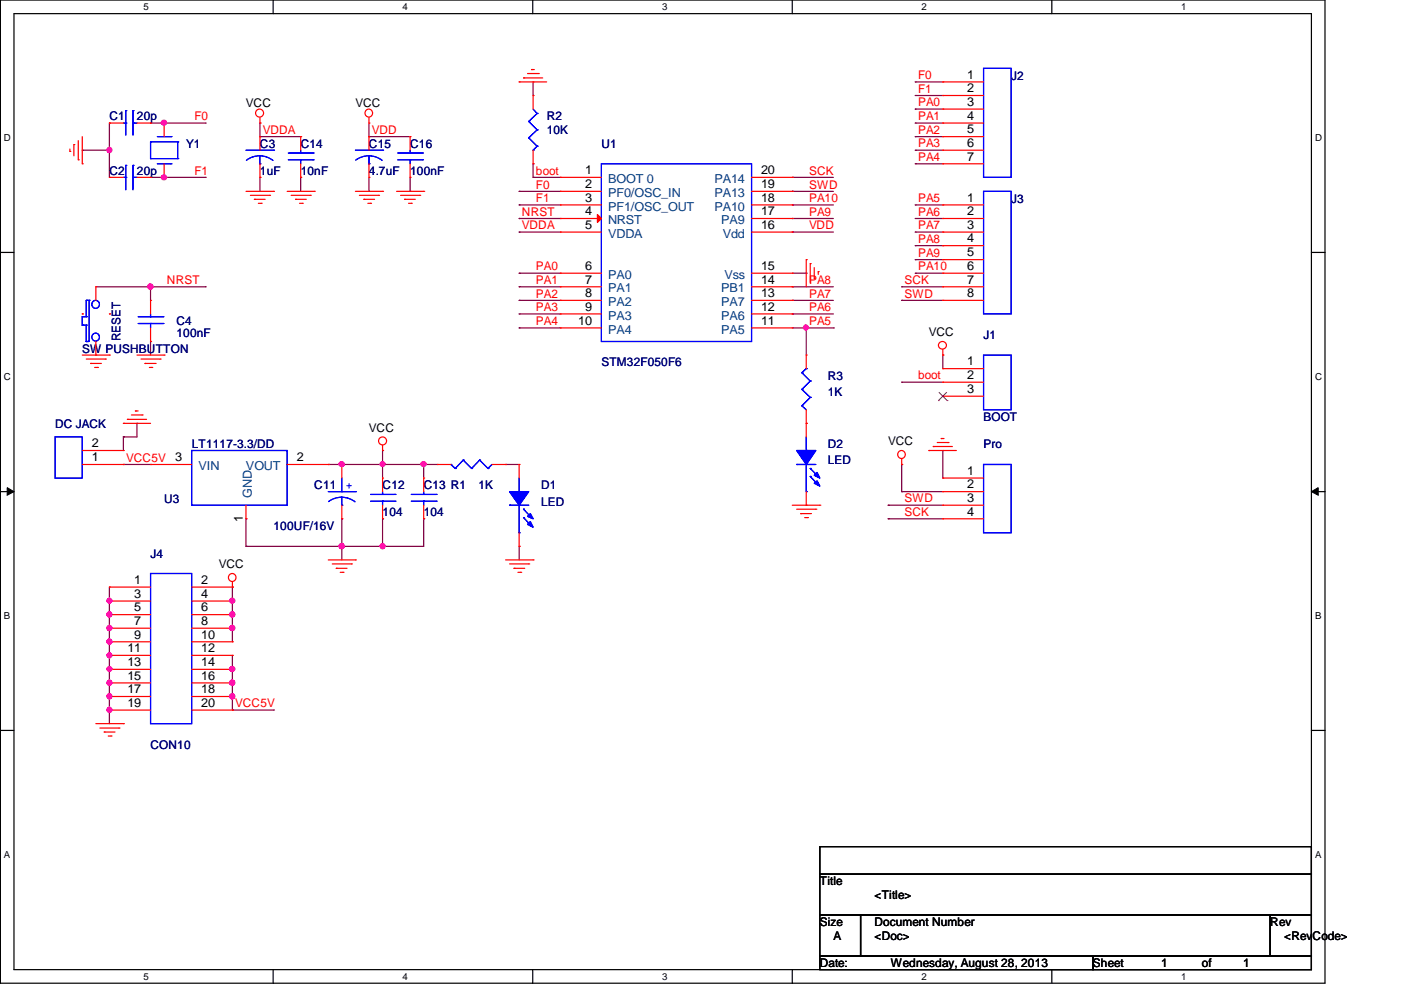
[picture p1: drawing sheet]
<svg xmlns="http://www.w3.org/2000/svg" width="297mm" height="210mm" viewBox="0 0 297 210" stroke-linecap="round" stroke-linejoin="round" font-family="sans-serif">
<path d="M.1 0h280.8v208.5h-280.8zM3 2.9h275v202.7h-275z" fill="none" stroke="#000" stroke-width=".25"/>
<g fill="#fff">
<path d="M30.4 .4h1v2.2h-1z"/>
<path d="M30.4 205.9h1v2.2h-1z"/>
</g>
<path d="M57.9 0v2.9M57.9 205.6v2.9" fill="none" stroke="#000" stroke-width=".25"/>
<g fill="#fff">
<path d="M85.3 .4h1.1v2.2h-1.1z"/>
<path d="M85.3 205.9h1.1v2.2h-1.1z"/>
</g>
<path d="M112.9 0v2.9M112.9 205.6v2.9" fill="none" stroke="#000" stroke-width=".25"/>
<g fill="#fff">
<path d="M140.4 .4h1v2.2h-1z"/>
<path d="M140.4 205.9h1v2.2h-1z"/>
</g>
<path d="M168 0v2.9M168 205.6v2.9" fill="none" stroke="#000" stroke-width=".25"/>
<g fill="#fff">
<path d="M195.4 .4h1v2.2h-1z"/>
<path d="M195.4 205.9h1v2.2h-1z"/>
</g>
<path d="M223 0v2.9M223 205.6v2.9" fill="none" stroke="#000" stroke-width=".25"/>
<g fill="#fff">
<path d="M250.4 .4h1.1v2.2h-1.1z"/>
<path d="M250.4 205.9h1.1v2.2h-1.1z"/>
<path d="M.8 28.2h1.4v2.2h-1.4z"/>
<path d="M278.8 28.2h1.4v2.2h-1.4z"/>
<path d="M.8 78.8h1.4v2.2h-1.4z"/>
<path d="M278.8 78.8h1.4v2.2h-1.4z"/>
</g>
<path d="M.1 53.5h2.9M278 53.5h2.9" fill="none" stroke="#000" stroke-width=".25"/>
<g fill="#fff">
<path d="M.8 129.6h1.3v2.2h-1.3z"/>
<path d="M278.8 129.6h1.3v2.2h-1.3z"/>
</g>
<path d="M.1 104.2h2.9M278 104.2h2.9" fill="none" stroke="#000" stroke-width=".25"/>
<path d="M1.5 103.4l1.5 .8-1.5 .8zM278 104.2l1.5-.8v1.6z" fill="#000" stroke="#000" stroke-width=".21"/>
<g fill="#fff">
<path d="M.8 180.2h1.2v2.2h-1.2z"/>
<path d="M278.8 180.2h1.2v2.2h-1.2z"/>
</g>
<path d="M.1 154.9h2.9M278 154.9h2.9M173.8 179.5h104.2v5.8h-104.2zM173.8 185.3h104.2v8.7h-104.2zM173.8 194h8.7v8.7h-8.7zM182.5 194h86.8v8.7h-86.8zM269.3 194h8.7v8.7h-8.7zM173.8 202.7h57.9v2.9h-57.9zM231.7 202.7h46.3v2.9h-46.3z" fill="none" stroke="#000" stroke-width=".25"/>
<g fill="none" stroke="#800040" stroke-width=".25">
<path d="M113 17.4h.1M113 17.4v2.8M194.1 17.4h.1M194.1 17.4h5.8M17.4 31.8h.1M17.4 31.8h5.8M23.2 26.1h.1M23.2 31.8h.1M23.2 26.1v11.5M31.9 37.6h.1M31.9 26.1h.1M31.9 37.6h11.6"/>
<path d="M31.9 26.1h11.6M43.5 26.1h.1M43.5 37.6h.1M55.1 37.6h.1M55.1 29h.1M55.1 26.1h.1M55.1 26.1v2.9M55.1 37.6v3M55.1 29h8.7M63.8 37.6h.1M63.8 37.6v3M78.2 29h.1"/>
<path d="M78.2 29h8.8M78.2 26.1v2.9M78.2 37.6v3M87 37.6v3M113 34.7h.1M113 37.6h.1M113 37.6h5.8M113 34.7v2.9M168 37.6h.1M168 37.6h8.7M194.1 20.2h.1M194.1 23.1h.1"/>
<path d="M194.1 26.1h.1M194.1 29h.1M194.1 31.8h.1M194.1 34.7h.1M194.1 26.1h5.8M194.1 29h5.8M194.1 31.8h5.8M194.1 20.2h5.8M194.1 23.1h5.8M194.1 34.7h5.8M78.2 40.6h.1M87 40.6h.1"/>
<path d="M110.1 49.2h.1M110.1 40.6h.1M110.1 43.4h.1M110.1 46.3h.1M110.1 57.9h.1M110.1 49.2h8.7M110.1 40.6h8.7M110.1 43.4h8.7M110.1 46.3h8.7M110.1 57.9h8.7M168 49.2h.1M168 46.3h.1"/>
<path d="M168 43.4h.1M168 40.6h.1M168 49.2h8.7M168 40.6h8.7M168 43.4h8.7M168 46.3h8.7M168 57.9h2.9M170.9 57.9h.1M194.1 43.4h.1M194.1 46.3h.1M194.1 49.2h.1M194.1 52.1h.1"/>
<path d="M194.1 55h.1M194.1 57.9h.1M194.1 49.2h5.8M194.1 43.4h5.8M194.1 46.3h5.8M194.1 57.9h5.8M194.1 52.1h5.8M194.1 55h5.8M20.3 60.8h23.2M31.9 60.8h.1M31.9 72.4h.1M31.9 60.8v2.9"/>
<path d="M31.9 72.4v2.9M43.5 60.8h.1M110.1 60.8h.1M110.1 63.7h.1M110.1 66.6h.1M110.1 69.5h.1M110.1 60.8h8.7M110.1 63.7h8.7M110.1 66.6h8.7M110.1 69.5h8.7M168 66.6h.1M168 63.7h.1"/>
<path d="M168 60.8h.1M168 60.8h8.7M168 63.7h8.7M168 66.6h8.7M168 69.5h8.7M170.9 69.5h.1M170.9 69.5v5.8M176.7 69.5h.1M191.2 63.7h.1M191.2 60.8h.1M191.2 60.8h8.7M191.2 63.7h8.7"/>
<path d="M199.9 75.3h.1M199.9 75.3v2.9M26.2 98.5h.1M26.2 92.6h.1M26.2 98.5h5.7M26.2 92.6v2.9M29 89.8h.1M29 89.8v2.8h-2.8M69.6 98.5h.1M69.6 98.5h23.1M72.5 98.5h.1M81.1 98.5h.1"/>
<path d="M81.1 95.5h.1M81.1 95.5v5.9M89.8 98.5h.1M89.8 98.5v2.9M107.2 98.5h.1M107.2 98.5h2.9M191.2 98.5h.1M191.2 81h.1M191.2 98.5v5.7M191.2 81h8.7M199.9 95.5h.1M199.9 95.5v5.9"/>
<path d="M52.2 110h.1M52.2 115.8h.1M52.2 110v5.8M72.5 115.8h.1M72.5 110h.1M72.5 110v8.7M81.1 110h.1M81.1 115.8h.1M81.1 110v5.8M89.8 110h.1M89.8 110v5.8h-37.6M110.1 115.8h.1"/>
<path d="M110.1 115.8v2.9M188.3 107.1h.1M188.3 110h.1M188.3 107.1h11.6M188.3 110h11.6M191.2 104.2h.1M191.2 104.2h8.7M23.2 127.4h.1M23.2 130.3h.1M23.2 133.2h.1M23.2 136.1h.1M23.2 139h.1"/>
<path d="M23.2 124.5v28.9M49.3 127.4h.1M49.3 130.3h.1M49.3 133.2h.1M49.3 124.5v11.6M49.3 139v11.6M23.2 141.9h.1M23.2 144.8h.1M23.2 147.7h.1M23.2 150.6h.1M49.3 141.9h.1M49.3 144.8h.1"/>
<path d="M49.3 147.7h.1M49.3 150.6h.1M49.3 150.6h8.7M58 150.6h.1"/>
</g>
<g fill="#f0f" stroke="#f0f" stroke-width=".25">
<circle cx="23.2" cy="31.8" r=".53"/>
<circle cx="81.1" cy="98.4" r=".51"/>
<circle cx="72.5" cy="98.4" r=".53"/>
<circle cx="81.1" cy="115.8" r=".53"/>
<circle cx="72.4" cy="115.8" r=".55"/>
<circle cx="89.8" cy="98.4" r=".53"/>
<circle cx="34.8" cy="26" r=".53"/>
<circle cx="34.8" cy="37.6" r=".53"/>
<circle cx="31.9" cy="60.8" r=".55"/>
<circle cx="170.9" cy="69.4" r=".51"/>
<circle cx="23.2" cy="127.4" r=".51"/>
<circle cx="23.2" cy="130.3" r=".53"/>
<circle cx="23.2" cy="133.2" r=".53"/>
<circle cx="23.2" cy="136" r=".53"/>
<circle cx="23.2" cy="139" r=".51"/>
<circle cx="23.2" cy="141.8" r=".51"/>
<circle cx="23.2" cy="144.8" r=".53"/>
<circle cx="23.2" cy="147.6" r=".53"/>
<circle cx="23.2" cy="150.5" r=".53"/>
<circle cx="49.3" cy="141.8" r=".53"/>
<circle cx="49.2" cy="144.8" r=".55"/>
<circle cx="49.2" cy="147.6" r=".55"/>
<circle cx="49.3" cy="127.4" r=".53"/>
<circle cx="49.2" cy="130.3" r=".55"/>
<circle cx="49.2" cy="133.2" r=".55"/>
</g>
<g fill="none" stroke="#f00" stroke-width=".25">
<path d="M110.1 17.4h.1M110.1 17.4h5.8M111 16.5h.1M111 16.5h4.1M111.8 15.6h2.3M112.7 14.7h.1M112.7 14.7h.6M114.1 15.6h.1M199.9 17.4h.1M199.9 17.4h8.6M14.8 32.1h.1M14.8 31.6v.5"/>
<path d="M15.7 30.7h.1M15.7 30.7v2.3M16.6 33.9h.1M16.6 29.8v4.1M17.4 34.7h.1M17.4 29v5.7M23.2 26.1h.1M23.2 37.6h.1M23.2 37.6h3M23.2 26.1h3M29 37.6h2.9M29 26.1h2.9"/>
<path d="M31.9 26.1h.1M31.9 37.6h.1M34.8 37.6h.1M34.8 26.1h.1M34.8 26.1v2.9M34.8 34.7v2.9M55.1 26.1h.1M55.1 29h.1M55.1 37.6h.1M55.1 24.9v1.2M55.1 29v2.8M55.1 34.7v2.9"/>
<path d="M63.8 29h.1M63.8 37.6h.1M63.8 29v2.8M63.8 34.7v2.9M78.2 26.1h.1M78.2 29h.1M78.2 37.6h.1M78.2 24.9v1.2M78.2 29v2.8M78.2 34.7v2.9M87 29h.1M87 37.6h.1"/>
<path d="M87 29v2.8M87 34.7v2.9M113 20.2h.1M113 34.7h.1M113 20.2v2.9M113 31.8v2.9M118.8 37.6h.1M118.8 37.6h8.7M159.3 37.6h8.7M168 37.6h.1M199.9 20.2h.1M199.9 23.1h.1"/>
<path d="M199.9 26.1h.1M199.9 29h.1M199.9 31.8h.1M199.9 34.7h.1M199.9 26.1h8.6M199.9 20.2h8.6M199.9 23.1h8.6M199.9 29h8.6M199.9 31.8h8.6M199.9 34.7h8.6M52.2 40.6h5.8M53.1 41.4h4"/>
<path d="M53.9 42.3h.1M53.9 42.3h2.3M54.8 43.1h.6M55.4 43.1h.1M57.1 41.4h.1M58 40.6h.1M60.9 40.6h5.7M61.7 41.4h4.1M62.7 42.3h.1M62.7 42.3h2.2M63.5 43.1h.6M64.1 43.1h.1"/>
<path d="M65.8 41.4h.1M66.6 40.6h.1M75.4 40.6h5.7M76.2 41.4h4.1M77.1 42.3h.1M77.1 42.3h2.3M78 43.1h.6M78.6 43.1h.1M80.3 41.4h.1M81.1 40.6h.1M84.1 40.6h5.7M84.9 41.4h4.1"/>
<path d="M85.8 42.3h.1M85.8 42.3h2.3M86.6 43.1h.6M87.2 43.1h.1M89 41.4h.1M89.8 40.6h.1M118.8 49.2h.1M118.8 46.3h.1M118.8 40.6h.1M118.8 43.4h.1M118.8 57.9h.1M118.8 40.6h8.7"/>
<path d="M118.8 49.2h8.7M118.8 57.9h8.7M118.8 46.3h8.7M118.8 43.4h8.7M159.3 40.6h8.7M159.3 49.2h8.7M159.3 57.9h8.7M159.3 46.3h8.7M159.3 43.4h8.7M168 57.9h.1M168 49.2h.1M168 46.3h.1"/>
<path d="M168 43.4h.1M168 40.6h.1M170.9 55h.1M170.9 55v5.8M171.8 55.9h.1M171.8 55.9v4.1M172.6 59h.1M172.6 56.7v2.3M173.5 57.6h.1M173.5 57.6v.6M199.9 43.4h.1M199.9 46.3h.1"/>
<path d="M199.9 49.2h.1M199.9 52.1h.1M199.9 55h.1M199.9 57.9h.1M199.9 49.2h8.6M199.9 57.9h8.6M199.9 46.3h8.6M199.9 43.4h8.6M199.9 52.1h8.6M199.9 55h8.6M17.4 66.6h.1M17.4 75.3h5.8"/>
<path d="M18.3 76.1h4.1M19.2 77.1h.1M19.2 77.1h2.3M20.1 77.9h.6M20.3 75.3h.1M20.3 60.8h.1M20.3 60.8v2.9M20.3 72.4v2.9M20.7 77.9h.1M22.4 76.1h.1M23.2 75.3h.1M23.2 66.6h.1"/>
<path d="M29 75.3h5.8M29.9 76.1h4.1M30.7 77.1h.1M30.7 77.1h2.4M31.7 77.9h.5M31.9 63.7h.1M31.9 72.4h.1M31.9 63.7v2.9M31.9 69.5v2.9M32.2 77.9h.1M34 76.1h.1M34.8 75.3h.1"/>
<path d="M118.8 60.8h.1M118.8 63.7h.1M118.8 66.6h.1M118.8 69.5h.1M118.8 60.8h8.7M118.8 63.7h8.7M118.8 66.6h8.7M118.8 69.5h8.7M159.3 60.8h8.7M159.3 63.7h8.7M159.3 66.6h8.7M159.3 69.5h8.7"/>
<path d="M168 60.8h.1M168 69.5h.1M168 66.6h.1M168 63.7h.1M170.9 75.3h.1M170.9 75.3v2.9M199.9 75.3h.1M199.9 60.8h.1M199.9 63.7h.1M199.9 78.2h.1M199.9 74.1v1.2M199.9 60.8h8.6"/>
<path d="M199.9 63.7h8.6M199.9 78.2h8.6M17.4 95.5h8.8M17.4 98.5h8.8M26.2 89.8h.1M26.2 98.5h.1M26.2 95.5h.1M26.2 89.8h5.7M27 88.9h.1M27 88.9h4.1M27.9 88h2.2M28.7 87.1h.1"/>
<path d="M28.7 87.1h.6M30.1 88h.1M31.9 98.5h.1M31.9 98.5h8.7M60.9 98.5h8.7M69.6 98.5h.1M72.5 98.5h.1M72.5 98.5v2.9M81.1 95.5h.1M81.1 94.4v1.1M92.7 98.5h.1M92.7 98.5h2.9"/>
<path d="M104.3 98.5h2.9M107.2 98.5h.1M110.1 98.5h.1M110.1 98.5v2.9M170.9 89.8h.1M170.9 86.9v5.7M191.2 98.5h.1M191.2 97.3v1.2M196.9 95.5h.1M196.9 95.5h5.9M197.9 94.7h.1M197.9 94.7h4"/>
<path d="M198.7 93.8h2.3M199.6 93h.1M199.6 93h.6M199.9 81h.1M199.9 84h.1M199.9 81h8.6M199.9 84h8.6M201 93.8h.1M52.2 110h.1M52.2 107.1v2.9M69.6 118.7h5.8M70.4 119.6h4.1"/>
<path d="M72.5 110h.1M72.5 107.1v2.9M74.5 119.6h.1M75.4 118.7h.1M81.1 101.4h.1M81.1 110h.1M81.1 101.4v2.8M81.1 107.1v2.9M89.8 101.4h.1M89.8 110h.1M89.8 101.4v2.8M89.8 107.1v2.9"/>
<path d="M107.2 118.7h5.8M108 119.6h4.1M110.1 115.8h.1M110.1 113v2.8M112.1 119.6h.1M113 118.7h.1M168 107.1h5.8M168.9 108h4.1M169.8 108.9h.1M169.8 108.9h2.2M170.6 109.7h.6M170.9 107.1h.1"/>
<path d="M170.9 104.2v2.9M171.2 109.7h.1M173 108h.1M173.8 107.1h.1M199.9 101.4h.1M199.9 104.2h.1M199.9 107.1h.1M199.9 110h.1M199.9 107.1h8.6M199.9 101.4h8.6M199.9 104.2h8.6M199.9 110h8.6"/>
<path d="M23.2 124.5h.1M23.2 127.4h.1M23.2 130.3h.1M23.2 133.2h.1M23.2 136.1h.1M23.2 139h.1M23.2 124.5h8.7M23.2 127.4h8.7M23.2 130.3h8.7M23.2 133.2h8.7M23.2 136.1h8.7M23.2 139h8.7"/>
<path d="M40.6 124.5h8.7M40.6 127.4h8.7M40.6 130.3h8.7M40.6 133.2h8.7M40.6 136.1h8.7M40.6 139h8.7M49.3 124.5h.1M49.3 127.4h.1M49.3 130.3h.1M49.3 133.2h.1M49.3 136.1h.1M49.3 139h.1"/>
<path d="M49.3 123.4v1.1M71.3 120.5h.1M71.3 120.5h2.3M72.1 121.3h.6M72.7 121.3h.1M109 120.5h.1M109 120.5h2.3M109.8 121.3h.6M110.4 121.3h.1M20.3 153.4h5.9M21.2 154.4h4M22.1 155.2h.1"/>
<path d="M22.1 155.2h2.3M22.9 156.1h.6M23.2 141.9h.1M23.2 144.8h.1M23.2 147.7h.1M23.2 150.6h.1M23.2 141.9h8.7M23.2 144.8h8.7M23.2 147.7h8.7M23.2 150.6h8.7M23.5 156.1h.1M25.2 154.4h.1"/>
<path d="M26.2 153.4h.1M40.6 141.9h8.7M40.6 144.8h8.7M40.6 147.7h8.7M40.6 150.6h8.7M49.3 141.9h.1M49.3 144.8h.1M49.3 147.7h.1M49.3 150.6h.1"/>
<circle cx="55" cy="24" r=".85"/>
<circle cx="78.2" cy="24" r=".82"/>
<circle cx="199.8" cy="73.2" r=".83"/>
<circle cx="81.1" cy="93.5" r=".85"/>
<circle cx="191.1" cy="96.4" r=".82"/>
<circle cx="49.2" cy="122.4" r=".82"/>
</g>
<g fill="none" stroke="#00f" stroke-width=".25">
<path d="M208.5 14.5h5.9v23.1h-5.9zM26.2 26.1h.5M26.2 37.6h.5M26.7 26.1h.1M26.7 23.5h.1M26.7 37.6h.1M26.7 35.1h.1M26.7 23.5v5.1M26.7 35.1v5.1M28.2 23.5h.1M28.2 26.1h.1M28.2 35.1h.1"/>
<path d="M28.2 37.6h.1M28.2 26.1h.8M28.2 23.5v5.1M28.2 35.1v5.1M28.2 37.6h.8M31.9 30.1h.1M31.9 33.6h.1M31.9 30.1v3.5M31.9 33.6h5.8M31.9 30.1h5.8M33.4 34.7h2.8M33.4 29h2.8"/>
<path d="M36.2 34.7h.1M36.2 29h.1M37.7 33.6h.1M37.7 30.1h.1M37.7 30.1v3.5M52.2 31.8h5.8M55.1 34.7h.1M55.1 33l1.5 .3 1.3 .7M55.1 33a4.6 4.6 0 0 0-2.9 1M55.1 33v1.7M58 31.8h.1M61.1 33.9h5.3"/>
<path d="M61.1 32.4h5.3M63.8 32.4h.1M63.8 33.9h.1M63.8 31.8v.6M63.8 33.9v.8M66.4 33.9h.1M66.4 32.4h.1M75.4 31.8h5.7M78.2 34.7h.1M78.2 33l1.5 .3 1.3 .7M78.2 33l-1.5 .3-1.3 .7M78.2 33v1.7"/>
<path d="M81.1 31.8h.1M84.3 33.9h5.3M84.3 32.4h5.3M87 32.4h.1M87 33.9h.1M87 31.8v.6M87 33.9v.8M89.6 33.9h.1M89.6 32.4h.1M112.1 25.8h.1M112.1 29.2h.1M112.1 25.8l1.8 1.7"/>
<path d="M112.1 29.2l1.8 1.8M113 31.8h.1M113 23.1l.9 1M113.9 24.1h.1M113.9 27.5h.1M113.9 31h.1M113.9 24.1l-1.8 1.7M113.9 27.5l-1.8 1.7M113.9 31l-.9 .8M127.5 34.7h31.8v37.7h-31.8zM208.5 40.6h5.9v26h-5.9zM17.4 67.2h.1"/>
<path d="M17.4 68.9h.1M17.4 67.2h.9M17.4 67.2v1.7M17.4 68.9h.9M18.3 63.7h.1M18.3 67.2h.1M18.3 68.9h.1M18.3 72.4h.1M18.3 63.7h.6M18.3 63.7v3.5M18.3 68.9v3.5M18.9 63.7h.1"/>
<path d="M18.9 63.7v8.7h-.6M29.3 68.6h5.2M29.3 67.2h5.2M31.9 67.2h.1M31.9 68.6h.1M31.9 66.6v.6M31.9 68.6v.9M34.5 68.6h.1M34.5 67.2h.1M170 79h.1M170 79l1.8 1.8M170.9 78.2h.1"/>
<path d="M170.9 78.2l-.9 .8M208.5 75.3h5.9v11.6h-5.9zM11.7 92.6h5.7v8.8h-5.7zM40.6 95.5h20.3v11.6h-20.3zM95.6 98.5h.1M95.6 98.5l.9 .8M96.5 99.3h.1M98.2 97.6h.1M98.2 97.6l1.8 1.7M98.2 97.6l-1.7 1.7M100 99.3h.1M101.7 97.6h.1"/>
<path d="M101.7 97.6l1.8 1.7M101.7 97.6l-1.7 1.7M103.5 99.3h.1M104.3 98.5l-.8 .8M168.9 98.5h.1M168.9 98.5h4.1M170 86h.1M170 82.6h.1M170 86l.9 .9M170 82.6l1.8 1.7M170.9 95.5h.1M170.9 92.6v2.9"/>
<path d="M170.9 98.5v5.7M171.8 99.3h.1M171.8 84.3h.1M171.8 80.8h.1M171.8 99.3l1.7 1.7M171.8 84.3l-1.8 1.7M171.8 80.8l-1.8 1.8M208.5 98.5h5.9v14.5h-5.9zM69.6 104.2h5.8M72.5 107.1h.1M72.5 104.2h.1M72.5 105.4l1.4 .3 1.4 .7"/>
<path d="M72.5 105.4l-1.5 .3-1.3 .6M72.5 101.4v2.8M72.5 105.4v1.7M75.4 104.2h.1M78.6 106.3h5.1M78.6 104.8h5.1M81.1 104.8h.1M81.1 106.3h.1M81.1 104.2v.6M81.1 106.3v.8M83.7 106.3h.1M83.7 104.8h.1"/>
<path d="M87.2 106.3h5.3M87.2 104.8h5.3M89.8 104.8h.1M89.8 106.3h.1M89.8 104.2v.6M89.8 106.3v.8M92.5 106.3h.1M92.5 104.8h.1M108 107.1h.1M108 107.1h4.1M110.1 104.2h.1M110.1 113h.1"/>
<path d="M110.1 101.4v2.8M110.1 107.1v5.9M111 108h.1M111 109.7h.1M111 108l1.7 1.7M111 109.7l1.7 1.8M170.9 104.2h.1M171.8 101h.1M171.8 101l1.7 1.8M31.9 121.6h8.7v31.8h-8.7z"/>
<circle cx="20.3" cy="64.5" r=".82"/>
<circle cx="20.3" cy="71.5" r=".82"/>
</g>
<path d="M126.7 45.5l.8 .8-.8 .9z" fill="#f00" stroke="#f00" stroke-width=".25"/>
<path d="M199 84.9h.1M199.1 83.2l1.7 1.7M200.7 83.2l-1.7 1.7M200.8 84.9h.1" fill="none" stroke="#804000" stroke-width=".21"/>
<g fill="#00f" stroke="#00f" stroke-width=".25">
<path d="M168.9 95.5h4.1l-2.1 3z" fill-rule="evenodd"/>
<path d="M172.6 102.5l.6-.5 .6 1.1z" fill-rule="evenodd"/>
<path d="M173.2 100.2l.6 1.2-1.2-.6z" fill-rule="evenodd"/>
<path d="M168.9 95.5h4.1l-2.1 3z" fill-rule="evenodd"/>
<path d="M172.6 102.5l.6-.5 .6 1.1z" fill-rule="evenodd"/>
<path d="M173.2 100.2l.6 1.2-1.2-.6z" fill-rule="evenodd"/>
<path d="M108 104.2h4.1l-2 2.9z" fill-rule="evenodd"/>
<path d="M112.4 110.6l.6 1.2-1.2-.6z" fill-rule="evenodd"/>
<path d="M112.4 108.9l.6 1.1-1.2-.5z" fill-rule="evenodd"/>
<path d="M108 104.2h4.1l-2 2.9z" fill-rule="evenodd"/>
<path d="M112.4 110.6l.6 1.2-1.2-.6z" fill-rule="evenodd"/>
<path d="M112.4 108.9l.6 1.1-1.2-.5z" fill-rule="evenodd"/>
</g>
<g font-size="2.6">
<text x="205.1" y="16.7">1</text>
<text x="205.1" y="19.6">2</text>
<text x="205.1" y="22.5">3</text>
<text x="205.1" y="25.4">4</text>
<text x="205.1" y="28.3">5</text>
<text x="205.1" y="31.2">6</text>
<text x="205.1" y="34.1">7</text>
<text x="124" y="36.9">1</text>
<text x="124" y="39.9">2</text>
<text x="161.4" y="39.9">19</text>
<text x="161.4" y="36.9">20</text>
<text x="124" y="45.6">4</text>
<text x="124" y="42.8">3</text>
<text x="161.4" y="45.6">17</text>
<text x="161.4" y="42.8">18</text>
<text x="205.1" y="42.8">1</text>
<text x="205.1" y="45.6">2</text>
<text x="124" y="48.5">5</text>
<text x="161.4" y="48.5">16</text>
<text x="205.1" y="48.5">3</text>
<text x="205.1" y="51.4">4</text>
<text x="124" y="57.2">6</text>
<text x="161.4" y="57.2">15</text>
<text x="205.1" y="54.4">5</text>
<text x="205.1" y="57.2">6</text>
<text x="124" y="60.1">7</text>
<text x="124" y="63">8</text>
<text x="124" y="65.9">9</text>
<text x="161.4" y="60.1">14</text>
<text x="161.4" y="65.9">12</text>
<text x="161.4" y="63">13</text>
<text x="205.1" y="60.1">7</text>
<text x="205.1" y="63">8</text>
<text x="122.6" y="68.8">10</text>
<text x="161.4" y="68.8">11</text>
<text x="205.1" y="77.5">1</text>
<text x="205.1" y="80.4">2</text>
<text x="205.1" y="83.3">3</text>
<text x="19.5" y="94.8">2</text>
<text x="19.5" y="97.8">1</text>
<text x="37.2" y="97.8">3</text>
<text x="62.9" y="97.8">2</text>
<text x="205.1" y="100.7">1</text>
<text x="205.1" y="103.6">2</text>
<text x="205.1" y="106.4">3</text>
<text x="51.5" y="110.7" transform="rotate(-90 51.5 110.7)">1</text>
<text x="205.1" y="109.3">4</text>
<text x="28.4" y="123.8">1</text>
<text x="42.7" y="123.8">2</text>
<text x="28.4" y="126.8">3</text>
<text x="28.4" y="129.6">5</text>
<text x="42.7" y="126.8">4</text>
<text x="42.7" y="129.6">6</text>
<text x="28.4" y="132.5">7</text>
<text x="28.4" y="135.4">9</text>
<text x="42.7" y="132.5">8</text>
<text x="42.7" y="135.4">10</text>
<text x="27" y="138.3">11</text>
<text x="27" y="141.2">13</text>
<text x="42.7" y="138.3">12</text>
<text x="42.7" y="141.2">14</text>
<text x="27" y="144.1">15</text>
<text x="27" y="147">17</text>
<text x="27" y="149.9">19</text>
<text x="42.7" y="144.1">16</text>
<text x="42.7" y="147">18</text>
<text x="42.7" y="149.9">20</text>
</g>
<g font-size="2.6" fill="#004080">
<text x="128.9" y="38.8">BOOT 0</text>
<text x="128.9" y="41.8">PF0/OSC_IN</text>
<text x="151.5" y="41.8">PA13</text>
<text x="151.5" y="38.8">PA14</text>
<text x="128.9" y="47.5">NRST</text>
<text x="128.9" y="44.6">PF1/OSC_OUT</text>
<text x="151.5" y="44.6">PA10</text>
<text x="152.9" y="47.5">PA9</text>
<text x="128.9" y="50.4">VDDA</text>
<text x="153.2" y="50.4">Vdd</text>
<text x="128.9" y="59.1">PA0</text>
<text x="153.6" y="59.1">Vss</text>
<text x="128.9" y="62">PA1</text>
<text x="128.9" y="64.9">PA2</text>
<text x="152.9" y="62">PB1</text>
<text x="152.9" y="64.9">PA7</text>
<text x="128.9" y="67.7">PA3</text>
<text x="128.9" y="70.7">PA4</text>
<text x="152.9" y="70.7">PA5</text>
<text x="152.9" y="67.7">PA6</text>
<text x="42.1" y="99.7">VIN</text>
<text x="52.2" y="99.7">VOUT</text>
<text x="53.4" y="105.7" transform="rotate(-90 53.4 105.7)">GND</text>
</g>
<g font-size="2.5" fill="#f00">
<text x="194.6" y="16.8">F0</text>
<text x="194.6" y="19.7">F1</text>
<text x="194.6" y="22.5">PA0</text>
<text x="41.2" y="25.5">F0</text>
<text x="55.7" y="28.4">VDDA</text>
<text x="78.8" y="28.4">VDD</text>
<text x="194.6" y="25.5">PA1</text>
<text x="194.6" y="28.4">PA2</text>
<text x="194.6" y="31.3">PA3</text>
<text x="194.6" y="34.1">PA4</text>
<text x="41.2" y="37">F1</text>
<text x="113.6" y="40">F0</text>
<text x="113.6" y="37">boot</text>
<text x="171.5" y="40">SWD</text>
<text x="171.5" y="37">SCK</text>
<text x="110.7" y="45.7">NRST</text>
<text x="113.6" y="42.9">F1</text>
<text x="171.5" y="45.7">PA9</text>
<text x="171.5" y="42.9">PA10</text>
<text x="194.6" y="42.9">PA5</text>
<text x="194.6" y="45.7">PA6</text>
<text x="110.7" y="48.6">VDDA</text>
<text x="171.5" y="48.6">VDD</text>
<text x="194.6" y="48.6">PA7</text>
<text x="194.6" y="51.5">PA8</text>
<text x="113.6" y="57.3">PA0</text>
<text x="194.6" y="54.5">PA9</text>
<text x="194.6" y="57.3">PA10</text>
<text x="35.4" y="60.2">NRST</text>
<text x="113.6" y="60.2">PA1</text>
<text x="113.6" y="63.1">PA2</text>
<text x="113.6" y="66">PA3</text>
<text x="171.5" y="66">PA6</text>
<text x="171.5" y="63.1">PA7</text>
<text x="171.5" y="60.2">PA8</text>
<text x="191.8" y="63.1">SWD</text>
<text x="191.8" y="60.2">SCK</text>
<text x="113.6" y="68.9">PA4</text>
<text x="171.5" y="68.9">PA5</text>
<text x="194.6" y="80.4">boot</text>
<text x="26.8" y="97.9">VCC5V</text>
<text x="191.8" y="106.5">SWD</text>
<text x="191.8" y="109.4">SCK</text>
<text x="49.9" y="150">VCC5V</text>
</g>
<g font-size="2.5" fill="#000080">
<text x="214.4" y="16.9">J2</text>
<text x="23.2" y="25.5">C1</text>
<text x="29" y="25.5">20p</text>
<text x="115.9" y="25.5">R2</text>
<text x="115.9" y="28.5">10K</text>
<text x="39.5" y="31.3">Y1</text>
<text x="55.1" y="31.3">C3</text>
<text x="63.8" y="31.3">C14</text>
<text x="78.2" y="31.3">C15</text>
<text x="87" y="31.3">C16</text>
<text x="127.5" y="31.3">U1</text>
<text x="23.2" y="37.1">C2</text>
<text x="29" y="37.1">20p</text>
<text x="55.1" y="37.1">1uF</text>
<text x="63.8" y="37.1">10nF</text>
<text x="78.2" y="37.1">4.7uF</text>
<text x="87" y="37.1">100nF</text>
<text x="214.4" y="42.9">J3</text>
<text x="37.4" y="68.9">C4</text>
<text x="37.4" y="71.6">100nF</text>
<text x="208.5" y="71.9">J1</text>
<text x="17.4" y="74.8">SW PUSHBUTTON</text>
<text x="25.6" y="72.4" transform="rotate(-90 25.6 72.4)">RESET</text>
<text x="127.5" y="77.7">STM32F050F6</text>
<text x="175.5" y="80.5">R3</text>
<text x="175.5" y="84">1K</text>
<text x="208.5" y="89.3">BOOT</text>
<text x="11.7" y="90.7">DC JACK</text>
<text x="40.6" y="95">LT1117-3.3/DD</text>
<text x="175.5" y="95">D2</text>
<text x="208.5" y="95">Pro</text>
<text x="175.5" y="98.5">LED</text>
<text x="34.8" y="106.6">U3</text>
<text x="66.6" y="103.7">C11</text>
<text x="81.1" y="103.7">C12</text>
<text x="89.8" y="103.7">C13 R1</text>
<text x="101.4" y="103.7">1K</text>
<text x="114.7" y="103.7">D1</text>
<text x="114.7" y="107.2">LED</text>
<text x="58" y="112.4">100UF/16V</text>
<text x="81.1" y="109.5">104</text>
<text x="89.8" y="109.5">104</text>
<text x="31.9" y="118.2">J4</text>
<text x="31.9" y="158.8">CON10</text>
</g>
<g font-size="2.5">
<text x="52.2" y="22.6">VCC</text>
<text x="75.4" y="22.6">VCC</text>
<text x="196.9" y="71.3">VCC</text>
<text x="78.2" y="91.5">VCC</text>
<text x="188.3" y="94.4">VCC</text>
<text x="46.4" y="120.5">VCC</text>
<text x="173.8" y="187.7">Title</text>
<text x="185.4" y="190.6">&lt;Title&gt;</text>
<text x="173.8" y="196.4">Size</text>
<text x="185.4" y="196.4">Document Number</text>
<text x="269.3" y="196.4">Rev</text>
<text x="176.7" y="199.2">A</text>
<text x="185.4" y="199.2">&lt;Doc&gt;</text>
<text x="272.3" y="199.2">&lt;RevCode&gt;</text>
<text x="173.8" y="205.1">Date:</text>
<text x="188.9" y="205.1">Wednesday, August 28, 2013</text>
<text x="231.7" y="205.1">Sheet</text>
<text x="246.2" y="205.1">1</text>
<text x="254.8" y="205.1">of</text>
<text x="263.6" y="205.1">1</text>
</g>
<text font-size="2.5" fill="#00f" x="73.3" y="103.7">+</text>
<g font-size="2">
<text x="30.4" y="2.1">5</text>
<text x="85.3" y="2.1">4</text>
<text x="140.4" y="2.1">3</text>
<text x="195.4" y="2.1">2</text>
<text x="250.4" y="2.1">1</text>
<text x=".8" y="30">D</text>
<text x="278.8" y="30">D</text>
<text x=".8" y="80.6">C</text>
<text x="278.8" y="80.6">C</text>
<text x=".8" y="131.3">B</text>
<text x="278.8" y="131.3">B</text>
<text x=".8" y="182">A</text>
<text x="278.8" y="182">A</text>
<text x="30.4" y="207.7">5</text>
<text x="85.3" y="207.7">4</text>
<text x="140.4" y="207.7">3</text>
<text x="195.4" y="207.7">2</text>
<text x="250.4" y="207.7">1</text>
</g>
</svg>
